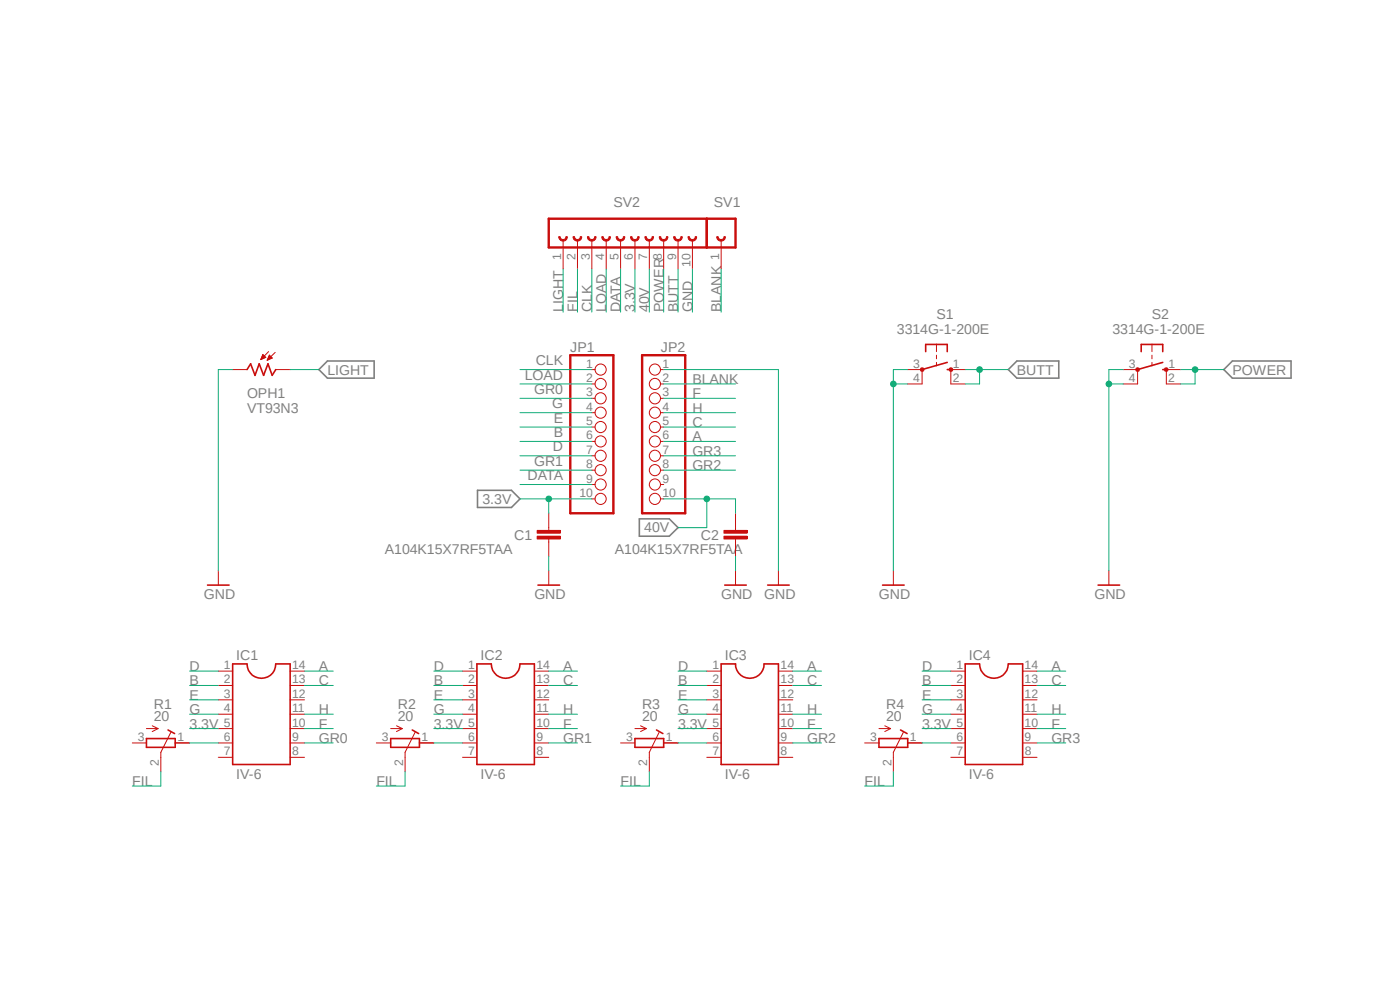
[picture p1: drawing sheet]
<svg xmlns="http://www.w3.org/2000/svg" width="297mm" height="210mm" viewBox="0 0 297 210" stroke-linecap="round" stroke-linejoin="round" font-family="sans-serif">
<path d="M22.8 40.9l251.4 128.1M274.2 40.9l-251.4 128.1" fill="none" stroke="#fff" stroke-width=".21"/>
<path d="M69.5 76.6h9.9v3.6h-9.9l-1.9-1.8zM213.9 78.4l1.8-1.8h8.9v3.6h-8.9zM261.5 76.6h12.4v3.6h-12.4l-1.9-1.8zM101.3 104h7.2l1.8 1.8-1.8 1.9h-7.2zM135.6 110.1h6.4l1.8 1.8-1.8 1.8h-6.4z" fill="none" stroke="#808080" stroke-width=".34"/>
<path d="M196.4 74.6v-1.5h4.6v1.5M201 78.4h.7M201 76.9l-5.4 1.5M44 124.1h4.6M114.1 124.1h4.6M153.8 124.1h4.5M162.9 124.1h4.5M49.4 140.8h3a3 3 0 0 0 3.1 3.1 3 3 0 0 0 3-3.1h3.1v21.4h-12.2zM101.2 140.8h3a3 3 0 0 0 3.1 3.1 3 3 0 0 0 3-3.1h3.1v21.4h-12.2zM153 140.8h3a3 3 0 0 0 3.1 3.1 3 3 0 0 0 3-3.1h3v21.4h-12.1zM204.8 140.8h3a3 3 0 0 0 3.1 3.1 3 3 0 0 0 3-3.1h3.1v21.4h-12.2z" fill="none" stroke="#c90d0c" stroke-width=".34"/>
<g fill="none" stroke="#c90d0c" stroke-width=".21">
<path d="M125.6 78.4h.6M140.1 78.4h.7M195.6 78.4v3M198.7 73.1v1.5M198.7 75.4v.7M198.7 76.9v.7M201.7 78.4v3M125.6 81.4h.6M125.6 84.5h.6M125.6 87.5h.6M125.6 90.6h.6M125.6 93.6h.6"/>
<path d="M125.6 96.7h.6M125.6 99.7h.6M140.1 81.4h.7M140.1 84.5h.7M140.1 87.5h.7M140.1 90.6h.7M140.1 93.6h.7M140.1 96.7h.7M140.1 99.7h.7M125.6 102.8h.6M125.6 105.8h.6M140.1 102.8h.7"/>
<path d="M140.1 105.8h.7M46.3 121.1v3M116.4 121.1v3M156 121.1v3M165.1 121.1v3M46.3 142.4h3.1M46.3 145.4h3.1M46.3 148.5h3.1M46.3 151.5h3.1M46.3 154.6h3.1M46.3 157.6h3.1M61.6 142.4h3"/>
<path d="M61.6 145.4h3M61.6 148.5h3M61.6 151.5h3M61.6 154.6h3M61.6 157.6h3M98.1 142.4h3.1M98.1 145.4h3.1M98.1 148.5h3.1M98.1 151.5h3.1M98.1 154.6h3.1M98.1 157.6h3.1M113.4 142.4h3"/>
<path d="M113.4 145.4h3M113.4 148.5h3M113.4 151.5h3M113.4 154.6h3M113.4 157.6h3M149.9 142.4h3.1M149.9 145.4h3.1M149.9 148.5h3.1M149.9 151.5h3.1M149.9 154.6h3.1M149.9 157.6h3.1M165.1 142.4h3.1"/>
<path d="M165.1 145.4h3.1M165.1 148.5h3.1M165.1 151.5h3.1M165.1 154.6h3.1M165.1 157.6h3.1M201.7 142.4h3.1M201.7 145.4h3.1M201.7 148.5h3.1M201.7 151.5h3.1M201.7 154.6h3.1M201.7 157.6h3.1M217 142.4h3"/>
<path d="M217 145.4h3M217 148.5h3M217 151.5h3M217 154.6h3M217 157.6h3M46.3 160.7h3.1M61.6 160.7h3M98.1 160.7h3.1M113.4 160.7h3M149.9 160.7h3.1M165.1 160.7h3.1M201.7 160.7h3.1"/>
<path d="M217 160.7h3"/>
<circle cx="127.4" cy="78.4" r="1.18"/>
<circle cx="138.9" cy="78.4" r="1.18"/>
<circle cx="127.4" cy="96.7" r="1.18"/>
<circle cx="127.4" cy="93.6" r="1.18"/>
<circle cx="127.4" cy="87.5" r="1.18"/>
<circle cx="127.4" cy="99.7" r="1.18"/>
<circle cx="127.4" cy="90.6" r="1.18"/>
<circle cx="127.4" cy="81.5" r="1.18"/>
<circle cx="127.4" cy="84.5" r="1.18"/>
<circle cx="138.9" cy="93.6" r="1.18"/>
<circle cx="138.9" cy="99.7" r="1.18"/>
<circle cx="138.9" cy="96.7" r="1.18"/>
<circle cx="138.9" cy="87.5" r="1.18"/>
<circle cx="138.9" cy="81.5" r="1.18"/>
<circle cx="138.9" cy="84.5" r="1.18"/>
<circle cx="138.9" cy="90.6" r="1.18"/>
<circle cx="127.4" cy="102.8" r="1.18"/>
<circle cx="127.4" cy="105.8" r="1.18"/>
<circle cx="138.9" cy="102.8" r="1.18"/>
<circle cx="138.9" cy="105.8" r="1.18"/>
</g>
<path d="M121 75.4h9.1v33.5h-9.1zM136.2 75.4h9.2v33.5h-9.2z" fill="none" stroke="#c90d0c" stroke-width=".51"/>
<path d="M195.4 78.1h.5l.1 .3-.1 .3h-.5l-.2-.3z" fill-rule="evenodd" fill="#c90d0c"/>
<path d="M195.4 78.1h.5l.1 .3-.1 .3h-.5l-.2-.3z" fill="none" stroke="#c90d0c" stroke-width=".21"/>
<path d="M201.5 78.1h.5l.1 .3-.1 .3h-.5l-.2-.3z" fill-rule="evenodd" fill="#c90d0c"/>
<g fill="none" stroke="#c90d0c" stroke-width=".21">
<path d="M49.4 78.4h3M55.3 76.2h.2M55.4 76.1h.4M55.5 75.9h.5M55.5 75.8h.8M55.5 75.7h.8M55.6 75.6h.6M55.7 75.5h.3M55.7 75.4h.2M55.8 75.2l-.5 1.1M55.8 75.2l.6 .6-1.1 .5M55.8 75.2h.1"/>
<path d="M56.7 76.3h.2M56.8 76.2h.4M56.9 76.1h.6M56.9 75.9h.8M56.9 75.8h.7M57 74.6l-1.7 1.7M57 75.7h.5M57 75.6h.4M57.1 75.5h.2M57.7 75.9l-.6-.5-.4 1M57.7 75.9l-1 .5M58.4 74.8l-1.7 1.6"/>
<path d="M58.5 78.4h3.1M192.6 78.4h3M201.5 78.1h.5l.1 .3-.1 .3h-.5l-.2-.3zM201.7 78.4h3.1M192.6 81.4h3M201.7 81.4h3.1M116.4 111.9v.6M116.4 114.3v.7M189.5 121.1v3M28.1 157.6h3M31.1 154.6h2.4M32.3 154l1.2 .6"/>
<path d="M33.5 154.6l-1.2 .6M36.2 155.4l-2.1 4.2v4.1M37.2 157.6h3M79.8 157.6h3.1M82.9 154.6h2.4M84.1 154l1.2 .6M85.3 154.6l-1.2 .6M88.1 155.4l-2.2 4.2v4.1M89 157.6h3M131.7 157.6h3M134.7 154.6h2.4M135.9 154l1.2 .6"/>
<path d="M137.1 154.6l-1.2 .6M139.8 155.4l-2 4.2v4.1M140.8 157.6h3M183.4 157.6h3.1M186.5 154.6h2.4M187.7 154l1.2 .6M188.9 154.6l-1.2 .6M191.6 155.4l-2.1 4.2v4.1M192.6 157.6h3"/>
</g>
<path d="M52.4 78.4l.8-1.2 .9 2.4 .9-2.4 .9 2.4 1-2.4 .8 2.4 .8-1.2M187.2 124.1h4.6M31.1 156.7h6.1v1.8h-6.1zM35.6 154.9l1.4 .7M82.9 156.7h6.1v1.8h-6.1zM87.5 154.9l1.3 .7M134.7 156.7h6.1v1.8h-6.1zM139.3 154.9l1.3 .7M186.5 156.7h6.1v1.8h-6.1zM191.1 154.9l1.3 .7" fill="none" stroke="#c90d0c" stroke-width=".34"/>
<path d="M114 113.7h4.9v.6h-4.9z" fill-rule="evenodd" fill="#c90d0c"/>
<path d="M114 113.7h4.9v.6h-4.9z" fill="none" stroke="#c90d0c" stroke-width=".21"/>
<path d="M114 112.5h4.9v.6h-4.9z" fill-rule="evenodd" fill="#c90d0c"/>
<path d="M114 112.5h4.9v.6h-4.9zM116.4 108.9v3M116.4 115v3M156 111.9v.6M156 114.3v.7" fill="none" stroke="#c90d0c" stroke-width=".21"/>
<path d="M153.6 113.7h4.9v.6h-4.9z" fill-rule="evenodd" fill="#c90d0c"/>
<path d="M153.6 113.7h4.9v.6h-4.9z" fill="none" stroke="#c90d0c" stroke-width=".21"/>
<path d="M153.6 112.5h4.9v.6h-4.9z" fill-rule="evenodd" fill="#c90d0c"/>
<path d="M153.6 112.5h4.9v.6h-4.9zM156 108.9v3M156 115v3" fill="none" stroke="#c90d0c" stroke-width=".21"/>
<path d="M116.4 46.4v6.1" fill="none" stroke="#c90d0c" stroke-width=".51"/>
<path d="M124.6 50.2h.3a.61 .61 0 0 0 .6 .6 .61 .61 0 0 0 .7-.6h.2a.91 .91 0 0 1-.9 1 .91 .91 0 0 1-.9-1z" fill-rule="evenodd" fill="#c90d0c"/>
<path d="M124.6 50.2h.3a.61 .61 0 0 0 .6 .6 .61 .61 0 0 0 .7-.6h.2a.91 .91 0 0 1-.9 1 .91 .91 0 0 1-.9-1z" fill="none" stroke="#c90d0c" stroke-width=".21"/>
<path d="M121.6 50.2h.3a.61 .61 0 0 0 .6 .6 .61 .61 0 0 0 .6-.6h.3a.91 .91 0 0 1-.9 1 .91 .91 0 0 1-.9-1z" fill-rule="evenodd" fill="#c90d0c"/>
<path d="M121.6 50.2h.3a.61 .61 0 0 0 .6 .6 .61 .61 0 0 0 .6-.6h.3a.91 .91 0 0 1-.9 1 .91 .91 0 0 1-.9-1z" fill="none" stroke="#c90d0c" stroke-width=".21"/>
<path d="M118.5 50.2h.3a.61 .61 0 0 0 .6 .6 .61 .61 0 0 0 .7-.6h.3a.91 .91 0 0 1-1 1 .91 .91 0 0 1-.9-1z" fill-rule="evenodd" fill="#c90d0c"/>
<path d="M118.5 50.2h.3a.61 .61 0 0 0 .6 .6 .61 .61 0 0 0 .7-.6h.3a.91 .91 0 0 1-1 1 .91 .91 0 0 1-.9-1z" fill="none" stroke="#c90d0c" stroke-width=".21"/>
<path d="M130.7 50.2h.3a.61 .61 0 0 0 .6 .6 .61 .61 0 0 0 .6-.6h.3a.91 .91 0 0 1-.9 1 .91 .91 0 0 1-.9-1z" fill-rule="evenodd" fill="#c90d0c"/>
<path d="M130.7 50.2h.3a.61 .61 0 0 0 .6 .6 .61 .61 0 0 0 .6-.6h.3a.91 .91 0 0 1-.9 1 .91 .91 0 0 1-.9-1z" fill="none" stroke="#c90d0c" stroke-width=".21"/>
<path d="M127.7 50.2h.3a.61 .61 0 0 0 .6 .6 .61 .61 0 0 0 .6-.6h.3a.91 .91 0 0 1-.9 1 .91 .91 0 0 1-.9-1z" fill-rule="evenodd" fill="#c90d0c"/>
<path d="M127.7 50.2h.3a.61 .61 0 0 0 .6 .6 .61 .61 0 0 0 .6-.6h.3a.91 .91 0 0 1-.9 1 .91 .91 0 0 1-.9-1z" fill="none" stroke="#c90d0c" stroke-width=".21"/>
<path d="M139.9 50.2h.3a.61 .61 0 0 0 .6 .6 .61 .61 0 0 0 .6-.6h.3a.91 .91 0 0 1-.9 1 .91 .91 0 0 1-.9-1z" fill-rule="evenodd" fill="#c90d0c"/>
<path d="M139.9 50.2h.3a.61 .61 0 0 0 .6 .6 .61 .61 0 0 0 .6-.6h.3a.91 .91 0 0 1-.9 1 .91 .91 0 0 1-.9-1z" fill="none" stroke="#c90d0c" stroke-width=".21"/>
<path d="M136.8 50.2h.3a.61 .61 0 0 0 .6 .6 .61 .61 0 0 0 .6-.6h.3a.91 .91 0 0 1-.9 1 .91 .91 0 0 1-.9-1z" fill-rule="evenodd" fill="#c90d0c"/>
<path d="M136.8 50.2h.3a.61 .61 0 0 0 .6 .6 .61 .61 0 0 0 .6-.6h.3a.91 .91 0 0 1-.9 1 .91 .91 0 0 1-.9-1z" fill="none" stroke="#c90d0c" stroke-width=".21"/>
<path d="M133.8 50.2h.3a.61 .61 0 0 0 .6 .6 .61 .61 0 0 0 .6-.6h.3a.91 .91 0 0 1-.9 1 .91 .91 0 0 1-.9-1z" fill-rule="evenodd" fill="#c90d0c"/>
<path d="M133.8 50.2h.3a.61 .61 0 0 0 .6 .6 .61 .61 0 0 0 .6-.6h.3a.91 .91 0 0 1-.9 1 .91 .91 0 0 1-.9-1z" fill="none" stroke="#c90d0c" stroke-width=".21"/>
<path d="M116.4 46.4h33.5v6.1h-33.5" fill="none" stroke="#c90d0c" stroke-width=".51"/>
<path d="M146 50.2h.3a.61 .61 0 0 0 .6 .6 .61 .61 0 0 0 .6-.6h.3a.91 .91 0 0 1-.9 1 .91 .91 0 0 1-.9-1z" fill-rule="evenodd" fill="#c90d0c"/>
<path d="M146 50.2h.3a.61 .61 0 0 0 .6 .6 .61 .61 0 0 0 .6-.6h.3a.91 .91 0 0 1-.9 1 .91 .91 0 0 1-.9-1z" fill="none" stroke="#c90d0c" stroke-width=".21"/>
<path d="M142.9 50.2h.3a.61 .61 0 0 0 .6 .6 .61 .61 0 0 0 .6-.6h.3a.91 .91 0 0 1-.9 1 .91 .91 0 0 1-.9-1z" fill-rule="evenodd" fill="#c90d0c"/>
<g fill="none" stroke="#c90d0c" stroke-width=".21">
<path d="M119.5 51v6.1M122.5 51v6.1M125.6 51v6.1M128.6 51v6.1M131.7 51v6.1M134.7 51v6.1M137.8 51v6.1M140.8 51v6.1M142.9 50.2h.3a.61 .61 0 0 0 .6 .6 .61 .61 0 0 0 .6-.6h.3a.91 .91 0 0 1-.9 1 .91 .91 0 0 1-.9-1zM143.8 51v6.1M146.9 51v6.1M241.3 78.4v3"/>
<path d="M244.4 73.1v1.5M244.4 75.4v.7M244.4 76.9v.7M247.4 78.4v3"/>
</g>
<path d="M242.1 74.6v-1.5h4.6v1.5M246.7 78.4h.7M246.7 76.9l-5.4 1.5" fill="none" stroke="#c90d0c" stroke-width=".34"/>
<circle cx="241.4" cy="78.4" r=".4" fill="#c90d0c"/>
<circle cx="241.4" cy="78.4" r=".4" fill="none" stroke="#c90d0c" stroke-width=".21"/>
<path d="M247.1 78.1h.6l.1 .3-.1 .3h-.6l-.1-.3z" fill-rule="evenodd" fill="#c90d0c"/>
<path d="M238.3 78.4h3M247.1 78.1h.6l.1 .3-.1 .3h-.6l-.1-.3zM247.4 78.4h3.1M238.3 81.4h3M247.4 81.4h3.1M235.2 121.1v3" fill="none" stroke="#c90d0c" stroke-width=".21"/>
<path d="M233 124.1h4.5" fill="none" stroke="#c90d0c" stroke-width=".34"/>
<path d="M156 46.4v6.1" fill="none" stroke="#c90d0c" stroke-width=".51"/>
<path d="M152.1 50.2h.3a.61 .61 0 0 0 .6 .6 .61 .61 0 0 0 .6-.6h.3a.91 .91 0 0 1-.9 1 .91 .91 0 0 1-.9-1z" fill-rule="evenodd" fill="#c90d0c"/>
<path d="M152.1 50.2h.3a.61 .61 0 0 0 .6 .6 .61 .61 0 0 0 .6-.6h.3a.91 .91 0 0 1-.9 1 .91 .91 0 0 1-.9-1zM153 51v6.1" fill="none" stroke="#c90d0c" stroke-width=".21"/>
<path d="M156 46.4h-6.1v6.1h6.1" fill="none" stroke="#c90d0c" stroke-width=".51"/>
<path d="M140.8 105.8h15.2v3.1M149.9 105.8v6.1h-6.1" fill="none" stroke="#0dab76" stroke-width=".21"/>
<circle cx="149.9" cy="105.8" r=".6" fill="#0dab76"/>
<g fill="none" stroke="#0dab76" stroke-width=".21">
<path d="M137.8 57.1v9.1M153 57.1v9.1M140.8 81.4h15.2M110.3 105.8h15.3M116.4 105.8v3.1"/>
<circle cx="149.9" cy="105.8" r=".6"/>
</g>
<circle cx="116.4" cy="105.8" r=".6" fill="#0dab76"/>
<g fill="none" stroke="#0dab76" stroke-width=".21">
<path d="M125.6 57.1v9.1M128.6 57.1v9.1M134.7 57.1v9.1M110.3 78.4h15.3M204.8 78.4h9.1M207.8 78.4v3h-3M110.3 81.4h15.3M40.2 154.6h6.1M92 154.6h6.1M143.8 154.6h6.1M195.6 154.6h6.1"/>
<circle cx="116.4" cy="105.8" r=".6"/>
</g>
<circle cx="207.8" cy="78.4" r=".6" fill="#0dab76"/>
<g fill="none" stroke="#0dab76" stroke-width=".21">
<path d="M143.8 57.1v9.1M49.4 78.4h-3.1v42.7M140.8 78.4h24.3v42.7M192.6 78.4h-3.1v42.7M110.3 96.7h15.3M110.3 93.6h15.3M110.3 90.6h15.3M110.3 87.5h15.3M140.8 93.6h15.2M140.8 90.6h15.2M140.8 87.5h15.2M140.8 84.5h15.2"/>
<path d="M189.5 81.4h3.1M116.4 118v3.1M156 118v3.1M40.2 142.4h6.1M40.2 145.4h6.1M40.2 148.5h6.1M40.2 151.5h6.1M64.6 142.4h6.1M64.6 145.4h6.1M64.6 151.5h6.1M64.6 154.6h6.1M92 142.4h6.1"/>
<path d="M92 145.4h6.1M92 148.5h6.1M92 151.5h6.1M116.4 142.4h6.1M116.4 145.4h6.1M116.4 151.5h6.1M116.4 154.6h6.1M143.8 142.4h6.1M143.8 145.4h6.1M143.8 148.5h6.1M143.8 151.5h6.1M168.2 142.4h6.1"/>
<path d="M168.2 145.4h6.1M168.2 151.5h6.1M168.2 154.6h6.1M195.6 142.4h6.1M195.6 145.4h6.1M195.6 148.5h6.1M195.6 151.5h6.1M220 142.4h6.1M220 145.4h6.1M220 151.5h6.1M220 154.6h6.1"/>
<circle cx="207.8" cy="78.4" r=".6"/>
</g>
<circle cx="189.5" cy="81.4" r=".6" fill="#0dab76"/>
<g fill="none" stroke="#0dab76" stroke-width=".21">
<path d="M146.9 57.1v9.1M238.3 78.4h-3.1v42.7M235.2 81.4h3.1"/>
<circle cx="189.5" cy="81.4" r=".6"/>
</g>
<circle cx="235.2" cy="81.4" r=".6" fill="#0dab76"/>
<g fill="none" stroke="#0dab76" stroke-width=".21">
<path d="M119.5 57.1v9.1M122.5 57.1v9.1M131.7 57.1v9.1M140.8 57.1v9.1M61.6 78.4h6M250.5 78.4h9.1M253.5 78.4v3h-3M110.3 84.5h15.3M110.3 99.7h15.3M140.8 99.7h15.2M140.8 96.7h15.2M110.3 102.8h15.3"/>
<path d="M40.2 157.6h6.1M64.6 157.6h6.1M92 157.6h6.1M116.4 157.6h6.1M143.8 157.6h6.1M168.2 157.6h6.1M195.6 157.6h6.1M220 157.6h6.1M34.1 163.7v3.1h-6M85.9 163.7v3.1h-6.1M137.8 163.7v3.1h-6.1M189.5 163.7v3.1h-6.1"/>
<circle cx="235.2" cy="81.4" r=".6"/>
</g>
<circle cx="253.5" cy="78.4" r=".6" fill="#0dab76"/>
<circle cx="253.5" cy="78.4" r=".6" fill="none" stroke="#0dab76" stroke-width=".21"/>
<g font-size="3" fill="#808080">
<text x="130.1" y="44">SV2</text>
<text x="151.5" y="44">SV1</text>
<text x="119.5" y="66.2" transform="rotate(-90 119.5 66.2)">LIGHT</text>
<text x="122.5" y="66.2" transform="rotate(-90 122.5 66.2)">FIL</text>
<text x="125.6" y="66.2" transform="rotate(-90 125.6 66.2)">CLK</text>
<text x="128.6" y="66.2" transform="rotate(-90 128.6 66.2)">LOAD</text>
<text x="131.7" y="66.2" transform="rotate(-90 131.7 66.2)">DATA</text>
<text x="134.7" y="66.2" transform="rotate(-90 134.7 66.2)">3.3V</text>
<text x="137.8" y="66.2" transform="rotate(-90 137.8 66.2)">40V</text>
<text x="140.8" y="66.2" transform="rotate(-90 140.8 66.2)">POWER</text>
<text x="143.8" y="66.2" transform="rotate(-90 143.8 66.2)">BUTT</text>
<text x="146.9" y="66.2" transform="rotate(-90 146.9 66.2)">GND</text>
<text x="153" y="66.2" transform="rotate(-90 153 66.2)">BLANK</text>
<text x="190.3" y="70.8">3314G-1-200E</text>
<text x="198.7" y="67.7">S1</text>
<text x="236" y="70.8">3314G-1-200E</text>
<text x="244.4" y="67.7">S2</text>
<text x="113.7" y="77.5">CLK</text>
<text x="121" y="74.6">JP1</text>
<text x="140.2" y="74.6">JP2</text>
<text x="69.5" y="79.5">LIGHT</text>
<text x="111.3" y="80.5">LOAD</text>
<text x="113.3" y="83.6">GR0</text>
<text x="146.9" y="81.4">BLANK</text>
<text x="215.7" y="79.5">BUTT</text>
<text x="261.5" y="79.5">POWER</text>
<text x="52.4" y="87.5">VT93N3</text>
<text x="52.4" y="84.5">OPH1</text>
<text x="117.1" y="86.6">G</text>
<text x="117.5" y="89.7">E</text>
<text x="146.9" y="87.5">H</text>
<text x="146.9" y="84.5">F</text>
<text x="117.3" y="95.8">D</text>
<text x="117.5" y="92.7">B</text>
<text x="146.9" y="93.6">A</text>
<text x="146.9" y="90.6">C</text>
<text x="111.9" y="101.9">DATA</text>
<text x="113.3" y="98.8">GR1</text>
<text x="146.9" y="99.7">GR2</text>
<text x="146.9" y="96.7">GR3</text>
<text x="102.4" y="106.9">3.3V</text>
<text x="136.7" y="112.9">40V</text>
<text x="81.7" y="117.6">A104K15X7RF5TAA</text>
<text x="109.1" y="114.5">C1</text>
<text x="130.4" y="117.6">A104K15X7RF5TAA</text>
<text x="148.7" y="114.5">C2</text>
<text x="43.3" y="127.1">GND</text>
<text x="113.4" y="127.1">GND</text>
<text x="153" y="127.1">GND</text>
<text x="162.1" y="127.1">GND</text>
<text x="186.5" y="127.1">GND</text>
<text x="232.2" y="127.1">GND</text>
<text x="40.2" y="142.4">D</text>
<text x="50.1" y="140.1">IC1</text>
<text x="67.6" y="142.4">A</text>
<text x="92" y="142.4">D</text>
<text x="101.9" y="140.1">IC2</text>
<text x="119.5" y="142.4">A</text>
<text x="143.9" y="142.4">D</text>
<text x="153.8" y="140.1">IC3</text>
<text x="171.2" y="142.4">A</text>
<text x="195.6" y="142.4">D</text>
<text x="205.5" y="140.1">IC4</text>
<text x="223" y="142.4">A</text>
<text x="40.2" y="145.4">B</text>
<text x="40.2" y="148.5">E</text>
<text x="67.6" y="145.4">C</text>
<text x="92" y="145.4">B</text>
<text x="92" y="148.5">E</text>
<text x="119.5" y="145.4">C</text>
<text x="143.9" y="145.4">B</text>
<text x="143.9" y="148.5">E</text>
<text x="171.2" y="145.4">C</text>
<text x="195.6" y="145.4">B</text>
<text x="195.6" y="148.5">E</text>
<text x="223" y="145.4">C</text>
<text x="32.6" y="153">20</text>
<text x="32.6" y="150.5">R1</text>
<text x="40.2" y="154.6">3.3V</text>
<text x="40.2" y="151.5">G</text>
<text x="67.6" y="151.5">H</text>
<text x="67.6" y="154.6">F</text>
<text x="84.4" y="150.5">R2</text>
<text x="84.4" y="153">20</text>
<text x="92" y="154.6">3.3V</text>
<text x="92" y="151.5">G</text>
<text x="119.5" y="151.5">H</text>
<text x="119.5" y="154.6">F</text>
<text x="136.2" y="153">20</text>
<text x="136.2" y="150.5">R3</text>
<text x="143.9" y="154.6">3.3V</text>
<text x="143.9" y="151.5">G</text>
<text x="171.2" y="151.5">H</text>
<text x="171.2" y="154.6">F</text>
<text x="188" y="153">20</text>
<text x="188" y="150.5">R4</text>
<text x="195.6" y="151.5">G</text>
<text x="195.6" y="154.6">3.3V</text>
<text x="223" y="151.5">H</text>
<text x="223" y="154.6">F</text>
<text x="67.6" y="157.6">GR0</text>
<text x="119.5" y="157.6">GR1</text>
<text x="171.2" y="157.6">GR2</text>
<text x="223.1" y="157.6">GR3</text>
<text x="28.1" y="166.8">FIL</text>
<text x="50.1" y="165.2">IV-6</text>
<text x="79.9" y="166.8">FIL</text>
<text x="101.9" y="165.2">IV-6</text>
<text x="131.6" y="166.8">FIL</text>
<text x="153.8" y="165.2">IV-6</text>
<text x="183.4" y="166.8">FIL</text>
<text x="205.5" y="165.2">IV-6</text>
</g>
<g font-size="2.6" fill="#808080">
<text x="119" y="55.2" transform="rotate(-90 119 55.2)">1</text>
<text x="122.1" y="55.2" transform="rotate(-90 122.1 55.2)">2</text>
<text x="125.1" y="55.2" transform="rotate(-90 125.1 55.2)">3</text>
<text x="128.2" y="55.2" transform="rotate(-90 128.2 55.2)">4</text>
<text x="131.2" y="55.2" transform="rotate(-90 131.2 55.2)">5</text>
<text x="134.3" y="55.2" transform="rotate(-90 134.3 55.2)">6</text>
<text x="137.3" y="55.2" transform="rotate(-90 137.3 55.2)">7</text>
<text x="140.4" y="55.2" transform="rotate(-90 140.4 55.2)">8</text>
<text x="143.4" y="55.2" transform="rotate(-90 143.4 55.2)">9</text>
<text x="146.5" y="56.7" transform="rotate(-90 146.5 56.7)">10</text>
<text x="152.6" y="55.2" transform="rotate(-90 152.6 55.2)">1</text>
<text x="124.4" y="78">1</text>
<text x="140.5" y="78">1</text>
<text x="193.8" y="78">3</text>
<text x="202.2" y="78">1</text>
<text x="239.5" y="78">3</text>
<text x="247.9" y="78">1</text>
<text x="124.4" y="81">2</text>
<text x="140.5" y="81">2</text>
<text x="193.8" y="81">4</text>
<text x="202.1" y="81">2</text>
<text x="239.5" y="81">4</text>
<text x="247.9" y="81">2</text>
<text x="124.4" y="84.1">3</text>
<text x="124.4" y="87.1">4</text>
<text x="140.5" y="84.1">3</text>
<text x="140.5" y="87.1">4</text>
<text x="124.4" y="90.2">5</text>
<text x="124.4" y="93.2">6</text>
<text x="140.5" y="90.2">5</text>
<text x="140.5" y="93.2">6</text>
<text x="124.4" y="96.3">7</text>
<text x="124.4" y="99.3">8</text>
<text x="140.5" y="96.3">7</text>
<text x="140.5" y="99.3">8</text>
<text x="122.9" y="105.4">10</text>
<text x="124.4" y="102.4">9</text>
<text x="140.5" y="102.4">9</text>
<text x="140.5" y="105.4">10</text>
<text x="47.5" y="141.9">1</text>
<text x="62" y="141.9">14</text>
<text x="99.3" y="141.9">1</text>
<text x="113.8" y="141.9">14</text>
<text x="151.1" y="141.9">1</text>
<text x="165.6" y="141.9">14</text>
<text x="202.9" y="141.9">1</text>
<text x="217.4" y="141.9">14</text>
<text x="47.5" y="145">2</text>
<text x="47.5" y="148">3</text>
<text x="62" y="148">12</text>
<text x="62" y="145">13</text>
<text x="99.3" y="145">2</text>
<text x="99.3" y="148">3</text>
<text x="113.8" y="148">12</text>
<text x="113.8" y="145">13</text>
<text x="151.1" y="145">2</text>
<text x="151.1" y="148">3</text>
<text x="165.6" y="148">12</text>
<text x="165.6" y="145">13</text>
<text x="202.9" y="145">2</text>
<text x="202.9" y="148">3</text>
<text x="217.4" y="148">12</text>
<text x="217.4" y="145">13</text>
<text x="47.5" y="151.1">4</text>
<text x="47.5" y="154.1">5</text>
<text x="62" y="154.1">10</text>
<text x="62" y="151.1">11</text>
<text x="99.3" y="151.1">4</text>
<text x="99.3" y="154.1">5</text>
<text x="113.8" y="154.1">10</text>
<text x="113.8" y="151.1">11</text>
<text x="151.1" y="151.1">4</text>
<text x="151.1" y="154.1">5</text>
<text x="165.6" y="154.1">10</text>
<text x="165.6" y="151.1">11</text>
<text x="202.9" y="151.1">4</text>
<text x="202.9" y="154.1">5</text>
<text x="217.4" y="154.1">10</text>
<text x="217.4" y="151.1">11</text>
<text x="29.2" y="157.2">3</text>
<text x="37.6" y="157.2">1</text>
<text x="47.5" y="157.2">6</text>
<text x="47.5" y="160.2">7</text>
<text x="62" y="157.2">9</text>
<text x="62" y="160.2">8</text>
<text x="81" y="157.2">3</text>
<text x="89.4" y="157.2">1</text>
<text x="99.3" y="157.2">6</text>
<text x="99.3" y="160.2">7</text>
<text x="113.8" y="157.2">9</text>
<text x="113.8" y="160.2">8</text>
<text x="132.8" y="157.2">3</text>
<text x="141.2" y="157.2">1</text>
<text x="151.1" y="157.2">6</text>
<text x="151.1" y="160.2">7</text>
<text x="165.6" y="157.2">9</text>
<text x="165.6" y="160.2">8</text>
<text x="184.6" y="157.2">3</text>
<text x="193" y="157.2">1</text>
<text x="202.9" y="157.2">6</text>
<text x="202.9" y="160.2">7</text>
<text x="217.4" y="157.2">9</text>
<text x="217.4" y="160.2">8</text>
<text x="33.7" y="162.5" transform="rotate(-90 33.7 162.5)">2</text>
<text x="85.5" y="162.5" transform="rotate(-90 85.5 162.5)">2</text>
<text x="137.3" y="162.5" transform="rotate(-90 137.3 162.5)">2</text>
<text x="189.1" y="162.5" transform="rotate(-90 189.1 162.5)">2</text>
</g>
</svg>
